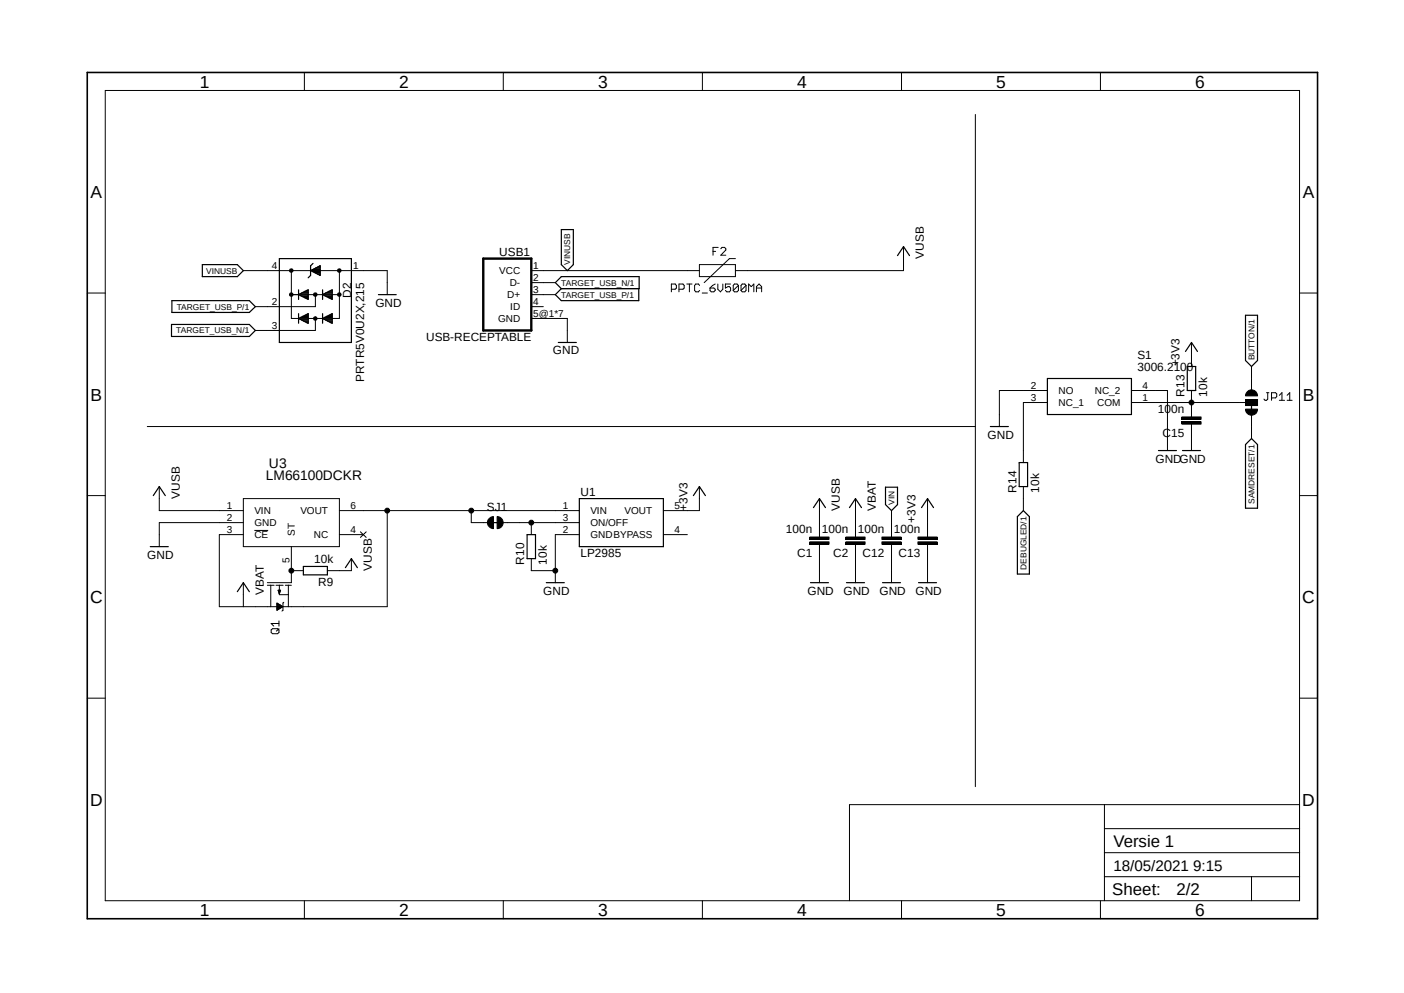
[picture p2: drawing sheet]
<svg xmlns="http://www.w3.org/2000/svg" width="297mm" height="210mm" viewBox="0 0 297 210" stroke-linecap="round" stroke-linejoin="round" font-family="sans-serif">
<path d="M17.9 15l261.2 179.9M279.1 15l-261.2 179.9" fill="none" stroke="#fff" stroke-width=".21"/>
<g fill="none" stroke="#000" stroke-width=".21">
<path d="M22.3 19.1h252.6v171.4h-252.6zM64.4 15.3v3.8M106.5 15.3v3.8M148.6 15.3v3.8M190.7 15.3v3.8M232.8 15.3v3.8M206.3 24.2v142.2M51.5 57.2h14.2M61.3 56.9h.6l.1 .3-.1 .3-.3 .1-.3-.1v-.3l.3-.1 .2 .1-.2 .2-.3-.2zM61.6 57.2v10.2h1.6M67.7 57.2h14.2v5.1M71.5 56.9h.6l.1 .3-.1 .3-.3 .1-.3-.1-.1-.3h.3v-.1l.2 .1-.1 .2-.4-.2z"/>
<path d="M71.8 57.2v10.2h-1.5M112.4 57.2h35.6M112.4 59.8h5.1M148 56h7.6v2.5h-7.6zM150.8 53.2h.6M151.9 52.3h-1.1v1.7M152.5 52.6l.2-.3h.6l.2 .3v.3l-1 1.1h1M155.6 54.7h-1.3l-5.3 5.1M191.1 52.2v5h-35.5M18.5 62h3.8M61.3 62h.6l.1 .3-.1 .3-.3 .1-.3-.1v-.3l.3-.1 .2 .1-.2 .1-.3-.1zM65.2 62.3h3"/>
<path d="M65.2 67.4h3M66.4 62h.6l.1 .3-.1 .3-.3 .1-.3-.1-.1-.3h.3v-.1l.2 .1-.1 .1-.4-.1zM66.4 67.1l.3-.1 .3 .1 .1 .3-.1 .2h-.6l-.1-.2 .4-.2 .1 .2v.1l-.5-.1zM66.7 62.3v2.6h-12.7M66.7 67.4v2.5h-12.7M70.3 62.3h1.5M71.5 62h.6l.1 .3-.1 .3-.3 .1-.3-.1-.1-.3h.3v-.1l.2 .1-.1 .1-.4-.1zM112.4 62.3h5.1M112.4 67.4h7.6v5M112.4 64.9h2.5M142 61.2h.8l.3-.3v-.5l-.3-.3h-.8v1.6M143.6 61.2h.9l.2-.3v-.5l-.2-.3h-.9v1.6"/>
<path d="M145.3 60.1h1.1M145.8 60.1v1.6M148 60.4l-.3-.3h-.5l-.3 .3v1l.3 .3h.5l.3-.3M148.5 62h1.1M150.2 60.9h.8l.3 .3v.2l-.3 .3h-.5l-.3-.3zM151.3 60.1l-1.1 .8M151.8 60.1v1.1l.6 .5 .5-.5v-1.1M154.6 60.1h-1.1v.8l.5-.3h.3l.3 .3v.5l-.3 .3h-.5l-.3-.3M156.2 60.4l-.3-.3h-.5l-.3 .3v1M156.2 60.4v1l-.3 .3h-.5l-.3-.3M156.2 60.4l-1.1 1M157.8 60.4l-.2-.3h-.6l-.2 .3v1"/>
<path d="M157.8 60.4v1l-.2 .3h-.6l-.2-.3M157.8 60.4l-1 1M158.4 61.7v-1.6l.5 .5 .6-.5v1.6M160 60.9h1.1M160 61.7v-1.1l.6-.5 .5 .5v1.1M252.1 72.4v5.1M264.8 77.5v5.1M274.9 62h3.8M31.2 90.2h175.1M221.6 85.1h-5.1v12.7M221.6 82.6h-10.2v7.6M239.4 85.1h24.1"/>
<path d="M239.4 82.6h7.6v12.7M250 88.2h4.1v.5h-4.1zM250 89.2h4.1v.5h-4.1zM252.1 82.6v5.6M252.1 89.7v5.6M263.5 86.5h2.5a1.27 1.27 0 0 1-1.2 1.3 1.27 1.27 0 0 1-1.3-1.3zM263.5 84.5h2.5v1.3h-2.5zM263.9 82.8a1.25 1.25 0 0 1 1.3-.3 1.25 1.25 0 0 1 .8 1.2h-2.5zM264.8 87.7v5.1M267.9 83.1h.5M268.2 83.1v1.3l-.3 .3h-.3l-.2-.3M269 84.2h.8l.3-.3v-.6l-.3-.2h-.8v1.6"/>
<path d="M270.6 84.7h1.1M270.6 83.6l.6-.5v1.6M272.3 84.7h1M272.3 83.6l.5-.5v1.6M18.5 104.8h3.8M33.7 102.9v5.1h17.8M51.5 105.5h20.3v10.1h-20.3zM51.5 113.1h-5.1v15.2h12.1M51.5 110.5h-17.8v5.1M53.8 112.2h2.9M61.6 115.6v7.6h-5M71.8 108h50.8"/>
<path d="M71.8 113.1h5.1M74.3 118.2v2.5h-5M76.2 112.5l1.3 1.2M77.5 112.5l-1.3 1.2M81.9 108v20.3h-23.3M99.7 108v2.5h3.4M103.1 110.5h1.3v1.3a1.3 1.3 0 0 1-1.3-1.3zM103.5 109.6l.9-.3v1.2h-1.3l.2-.6zM105.2 109.3a1.27 1.27 0 0 1 1.2 1.2 1.27 1.27 0 0 1-1.2 1.3zM106.4 110.5h16.2M112.4 110.5v2.6M112.4 118.2v2.5h5.1"/>
<path d="M122.6 113.1h-5.1v10.1M140.3 113.1h5.1M148 102.9v5.1h-7.7M171.3 113.6h4.1v.5h-4.1zM171.3 114.6h4.1v.5h-4.1zM173.4 105.5v8.1M173.4 115.1v8.1M178.9 113.6h4.1v.5h-4.1zM178.9 114.6h4.1v.5h-4.1zM181 105.5v8.1M181 115.1v8.1M186.6 113.6h4v.5h-4z"/>
<path d="M186.6 114.6h4v.5h-4zM188.6 108v5.6M188.6 115.1v8.1M194.2 113.6h4v.5h-4zM194.2 114.6h4v.5h-4zM196.2 105.5v8.1M196.2 115.1v8.1M216.5 102.9v5.1M274.9 104.8h3.8M51.5 123.2v5.1M56.6 123.8h1.4M57.3 123.8v4.5"/>
<path d="M57.4 133.2l.3-.2h1l.3 .2v.6l-.3 .2h-1l-.3-.2zM58.4 123.8h1.5M58.6 127.6l1.3 .7-1.3 .8zM58.6 129h.1M58.6 128.9h.2M58.6 128.8h.4M58.6 128.7h.5M58.6 128.7h.7M58.6 128.6h.8M58.6 128.5h1M58.6 128.4h1.1M58.6 128.2h1.1"/>
<path d="M58.6 128.1h1M58.6 128h.8M58.6 127.9h.7M58.6 127.8h.5M58.6 127.8h.4M58.6 127.7h.2M58.6 127.6h.1M58.8 124.8h.6l-.3 .8zM58.8 124.9h.5M58.9 125h.4M58.9 125.1h.3M59 125.3h.2"/>
<path d="M59 125.2h.2M59 131.3v1.1M59 133l-.5 .5M59 131.9h-1.6l.5 .5M59 125.4h.1M59.1 125.6h.1M59.1 125.5h.1M59.1 123.8v2h1.9M60 127.4l-.1 .2v1.5l-.3 .1M60.4 123.8h1.2M61 123.8v4.5M61.6 120.7h2.6"/>
<path d="M18.5 147.7h3.8M274.9 147.7h3.8M233.6 170.2v20.3M233.6 175.3h41.3M274.9 170.2h-95.2v20.3M64.4 190.5v3.8M106.5 190.5v3.8M148.6 190.5v3.8M190.7 190.5v3.8M232.8 190.5v3.8M233.6 185.4h41.3M233.6 180.3h41.3"/>
<path d="M264.8 185.4v5.1"/>
<circle cx="252" cy="85.1" r=".51"/>
<circle cx="81.9" cy="108" r=".51"/>
<circle cx="99.7" cy="108" r=".51"/>
<circle cx="112.4" cy="110.5" r=".51"/>
<circle cx="61.6" cy="120.7" r=".51"/>
<circle cx="117.5" cy="120.7" r=".51"/>
</g>
<g fill="none" stroke="#000" stroke-width=".25">
<path d="M42.8 56h7.4l1.3 1.2-1.3 1.3h-7.4zM59.1 54.7h15.2v17.7h-15.2zM65.7 57.2l2-1v2.1zM65.7 57.2h2M66 57h1.7M66.1 57.4h1.6M66.2 55.7l-.5 .5v2.1l-.5 .5M66.4 56.9h1.3M66.5 57.6h1.2M66.8 56.6h.9M66.8 57.8h.9M67.2 56.5h.5"/>
<path d="M67.2 58h.5M67.6 56.3h.1M67.6 58.2h.1M118.7 58.5h16.5v2.5h-16.5l-1.2-1.2zM118.7 48.6h2.6v7.4l-1.3 1.2-1.3-1.2zM189.9 54.1l1.2-1.9 1.3 1.9M36.3 68.6h16.4l1.3 1.3-1.3 1.3h-16.4zM36.4 63.6h16.3l1.3 1.3-1.3 1.2h-16.3zM61.6 62.3h1.6M63.2 61.3v2M63.2 66.3v2.1M63.2 62.3l2-1v2z"/>
<path d="M63.2 67.4l2-1.1v2.1zM63.2 67.3h2M63.3 62.4h1.9M63.4 62.2h1.8M63.4 67.5h1.8M63.6 67.1h1.6M63.7 62.6h1.5M63.8 62h1.4M63.8 67.7h1.4M64 66.9h1.2M64.1 62.7h1.1M64.1 61.8h1.1"/>
<path d="M64.2 67.9h1M64.4 66.8h.8M64.4 62.9h.8M64.5 61.6h.7M64.6 68.1h.6M64.8 66.5h.4M64.8 63.1h.4M64.9 61.4h.3M64.9 68.3h.3M65.2 66.4h.1M68.2 61.3v2M68.2 66.3v2.1"/>
<path d="M68.2 62.3l2.1-1v2zM68.2 67.4l2.1-1.1v2.1zM68.3 67.3h2M68.4 62.4h1.9M68.5 62.2h1.8M68.5 67.5h1.8M68.7 67.1h1.6M68.7 62.6h1.6M68.8 62h1.5M68.9 67.7h1.4M69.1 66.9h1.2M69.1 62.7h1.2"/>
<path d="M69.2 61.8h1.1M69.3 67.9h1M69.5 66.8h.8M69.5 62.9h.8M69.6 61.6h.7M69.6 68.1h.7M69.8 66.5h.5M69.9 63.1h.4M70 61.4h.3M70 68.3h.3M70.2 66.4h.1M80.1 62.3h3.7"/>
<path d="M118.1 72.4h3.8M118.7 61l-1.2 1.3 1.2 1.3h16.4v-2.6M250.8 74.3l1.3-1.9 1.2 1.9M251.2 77.5h1.7v5.1h-1.7zM263.5 66.7h2.5v9.5l-1.2 1.3-1.3-1.3zM209.5 90.2h3.8M215.6 97.8h1.8v5.1h-1.8zM221.6 80.1h17.8v7.6h-17.8zM245.1 95.3h3.8M250.1 95.3h3.9M264.8 92.8l1.2 1.2v13.5h-2.5v-13.5zM264.8 85.1v2.6"/>
<path d="M31.8 115.6h3.8M32.4 104.8l1.3-1.9 1.3 1.9M64.2 119.8h5.1v1.8h-5.1zM103.8 110.5h1.7M111.5 113.1h1.8v5.1h-1.8zM122.6 105.5h17.7v10.1h-17.7zM146.7 104.8l1.3-1.9 1.2 1.9M172.1 107.4l1.3-1.9 1.2 1.9M179.7 107.4l1.3-1.9 1.2 1.9M187.3 103h2.6v3.7l-1.3 1.3-1.3-1.3zM194.9 107.4l1.3-1.9 1.3 1.9M216.5 108l1.3 1.3v12.1h-2.6v-12.1z"/>
<path d="M50.2 125.1l1.3-1.9 1.2 1.9M73.1 120.1l1.2-1.9 1.3 1.9M115.6 123.2h3.8M171.4 123.2h3.9M179.1 123.2h3.8M186.7 123.2h3.8M194.3 123.2h3.8"/>
</g>
<path d="M18.5 15.3h260.2v179h-260.2z" fill="none" stroke="#000" stroke-width=".34"/>
<g fill="#000">
<path d="M61.3 56.9h.6l.1 .3-.1 .3-.3 .1-.3-.1v-.3l.3-.1 .2 .1-.2 .2-.3-.2z" fill-rule="evenodd"/>
<path d="M71.5 56.9h.6l.1 .3-.1 .3-.3 .1-.3-.1-.1-.3h.3v-.1l.2 .1-.1 .2-.4-.2z" fill-rule="evenodd"/>
<path d="M61.3 62h.6l.1 .3-.1 .3-.3 .1-.3-.1v-.3l.3-.1 .2 .1-.2 .1-.3-.1z" fill-rule="evenodd"/>
<path d="M66.4 62h.6l.1 .3-.1 .3-.3 .1-.3-.1-.1-.3h.3v-.1l.2 .1-.1 .1-.4-.1z" fill-rule="evenodd"/>
<path d="M66.4 67.1l.3-.1 .3 .1 .1 .3-.1 .2h-.6l-.1-.2 .4-.2 .1 .2v.1l-.5-.1z" fill-rule="evenodd"/>
<path d="M71.5 62h.6l.1 .3-.1 .3-.3 .1-.3-.1-.1-.3h.3v-.1l.2 .1-.1 .1-.4-.1z" fill-rule="evenodd"/>
<path d="M250 88.2h4.1v.5h-4.1z" fill-rule="evenodd"/>
<path d="M250 89.2h4.1v.5h-4.1z" fill-rule="evenodd"/>
<path d="M263.5 84.5h2.5v1.3h-2.5z" fill-rule="evenodd"/>
<path d="M263.5 86.5h2.5a1.27 1.27 0 0 1-1.2 1.3 1.27 1.27 0 0 1-1.3-1.3z" fill-rule="evenodd"/>
<path d="M263.9 82.8a1.25 1.25 0 0 1 1.3-.3 1.25 1.25 0 0 1 .8 1.2h-2.5z" fill-rule="evenodd"/>
<path d="M103.5 109.6l.9-.3v1.2h-1.3l.2-.6z" fill-rule="evenodd"/>
<path d="M103.1 110.5h1.3v1.3a1.3 1.3 0 0 1-1.3-1.3z" fill-rule="evenodd"/>
<path d="M105.2 109.3a1.27 1.27 0 0 1 1.2 1.2 1.27 1.27 0 0 1-1.2 1.3z" fill-rule="evenodd"/>
<path d="M171.3 113.6h4.1v.5h-4.1z" fill-rule="evenodd"/>
<path d="M171.3 114.6h4.1v.5h-4.1z" fill-rule="evenodd"/>
<path d="M178.9 113.6h4.1v.5h-4.1z" fill-rule="evenodd"/>
<path d="M178.9 114.6h4.1v.5h-4.1z" fill-rule="evenodd"/>
<path d="M186.6 113.6h4v.5h-4z" fill-rule="evenodd"/>
<path d="M186.6 114.6h4v.5h-4z" fill-rule="evenodd"/>
<path d="M194.2 113.6h4v.5h-4z" fill-rule="evenodd"/>
<path d="M194.2 114.6h4v.5h-4z" fill-rule="evenodd"/>
<circle cx="252" cy="85.1" r=".51"/>
<circle cx="81.9" cy="108" r=".51"/>
<circle cx="99.7" cy="108" r=".51"/>
<circle cx="112.4" cy="110.5" r=".51"/>
<circle cx="61.6" cy="120.7" r=".51"/>
<circle cx="117.5" cy="120.7" r=".51"/>
</g>
<path d="M102.2 54.7h10.2v15.2h-10.2z" fill="none" stroke="#000" stroke-width=".51"/>
<g font-size="3.7">
<text x="42.3" y="18.5">1</text>
<text x="84.4" y="18.5">2</text>
<text x="126.5" y="18.5">3</text>
<text x="168.6" y="18.5">4</text>
<text x="210.7" y="18.5">5</text>
<text x="252.9" y="18.5">6</text>
<text x="19.1" y="41.9">A</text>
<text x="275.6" y="41.9">A</text>
<text x="19.1" y="84.7">B</text>
<text x="275.6" y="84.7">B</text>
<text x="19" y="127.5">C</text>
<text x="275.5" y="127.5">C</text>
<text x="19" y="170.4">D</text>
<text x="275.5" y="170.4">D</text>
<text x="42.3" y="193.7">1</text>
<text x="84.4" y="193.7">2</text>
<text x="126.5" y="193.7">3</text>
<text x="168.6" y="193.7">4</text>
<text x="210.7" y="193.7">5</text>
<text x="252.9" y="193.7">6</text>
</g>
<g font-size="3.6">
<text x="235.5" y="179.1">Versie 1</text>
<text x="235.3" y="189.4">Sheet:</text>
<text x="248.9" y="189.2">2/2</text>
</g>
<text font-size="3.2" x="235.5" y="184.1">18/05/2021 9:15</text>
<g font-size="2.9">
<text x="56.3" y="101.4">LM66100DCKR</text>
<text x="56.9" y="98.9">U3</text>
</g>
<g font-size="2.5">
<text x="105.6" y="54.2">USB1</text>
<text x="195.5" y="54.7" transform="rotate(-90 195.5 54.7)">VUSB</text>
<text x="74.3" y="63" transform="rotate(-90 74.3 63)">D2</text>
<text x="79.4" y="64.9">GND</text>
<text x="90.1" y="72.2">USB-RECEPTABLE</text>
<text x="117" y="75">GND</text>
<text x="240.6" y="75.9">S1</text>
<text x="249.5" y="77.5" transform="rotate(-90 249.5 77.5)">+3V3</text>
<text x="77" y="80.7" transform="rotate(-90 77 80.7)">PRTR5V0U2X,215</text>
<text x="240.6" y="78.4">3006.2100</text>
<text x="250.6" y="83.9" transform="rotate(-90 250.6 83.9)">R13</text>
<text x="255.4" y="83.9" transform="rotate(-90 255.4 83.9)">10k</text>
<text x="244.9" y="87.3">100n</text>
<text x="208.9" y="92.8">GND</text>
<text x="245.9" y="92.4">C15</text>
<text x="244.4" y="97.8">GNDGND</text>
<text x="38" y="105.5" transform="rotate(-90 38 105.5)">VUSB</text>
<text x="103" y="108">SJ1</text>
<text x="122.8" y="104.9">U1</text>
<text x="145.4" y="108" transform="rotate(-90 145.4 108)">+3V3</text>
<text x="177.7" y="108" transform="rotate(-90 177.7 108)">VUSB</text>
<text x="185.3" y="108" transform="rotate(-90 185.3 108)">VBAT</text>
<text x="215" y="104.2" transform="rotate(-90 215 104.2)">R14</text>
<text x="219.8" y="104.2" transform="rotate(-90 219.8 104.2)">10k</text>
<text x="166.2" y="112.7">100n</text>
<text x="173.9" y="112.7">100n</text>
<text x="181.5" y="112.7">100n</text>
<text x="189.1" y="112.7">100n</text>
<text x="193.7" y="110.5" transform="rotate(-90 193.7 110.5)">+3V3</text>
<text x="31.2" y="118.2">GND</text>
<text x="66.5" y="119.2">10k</text>
<text x="110.9" y="119.4" transform="rotate(-90 110.9 119.4)">R10</text>
<text x="115.7" y="119.4" transform="rotate(-90 115.7 119.4)">10k</text>
<text x="122.8" y="117.9">LP2985</text>
<text x="168.6" y="117.8">C1</text>
<text x="176.2" y="117.8">C2</text>
<text x="182.5" y="117.8">C12</text>
<text x="190.1" y="117.8">C13</text>
<text x="55.8" y="125.8" transform="rotate(-90 55.8 125.8)">VBAT</text>
<text x="67.3" y="124">R9</text>
<text x="78.7" y="120.7" transform="rotate(-90 78.7 120.7)">VUSB</text>
<text x="114.9" y="125.8">GND</text>
<text x="170.8" y="125.8">GND</text>
<text x="178.4" y="125.8">GND</text>
<text x="186.1" y="125.8">GND</text>
<text x="193.7" y="125.8">GND</text>
</g>
<g font-size="2.1">
<text x="57.5" y="56.9">4</text>
<text x="74.7" y="56.9">1</text>
<text x="105.6" y="58">VCC</text>
<text x="112.8" y="56.9">1</text>
<text x="112.8" y="59.4">2</text>
<text x="57.5" y="64.5">2</text>
<text x="107.3" y="63.1">D+</text>
<text x="107.8" y="60.5">D-</text>
<text x="107.9" y="65.6">ID</text>
<text x="112.8" y="61.9">3</text>
<text x="112.8" y="64.5">4</text>
<text x="57.5" y="69.6">3</text>
<text x="105.4" y="68.1">GND</text>
<text x="112.8" y="67">5@1*7</text>
<text x="218.1" y="82.3">2</text>
<text x="223.9" y="83.4">NO</text>
<text x="231.6" y="83.4">NC_2</text>
<text x="241.7" y="82.3">4</text>
<text x="218.1" y="84.8">3</text>
<text x="223.9" y="85.9">NC_1</text>
<text x="232.1" y="85.9">COM</text>
<text x="241.7" y="84.8">1</text>
<text x="48" y="107.7">1</text>
<text x="74.1" y="107.7">6</text>
<text x="119" y="107.7">1</text>
<text x="142.7" y="107.7">5</text>
<text x="48" y="110.2">2</text>
<text x="48" y="112.7">3</text>
<text x="53.8" y="108.8">VIN</text>
<text x="53.8" y="111.3">GND</text>
<text x="53.8" y="113.8">CE</text>
<text x="62.4" y="113.3" transform="rotate(-90 62.4 113.3)">ST</text>
<text x="63.5" y="108.8">VOUT</text>
<text x="66.4" y="113.8">NC</text>
<text x="74.1" y="112.7">4</text>
<text x="119" y="112.7">2</text>
<text x="119" y="110.2">3</text>
<text x="124.9" y="108.8">VIN</text>
<text x="124.9" y="113.8">GNDBYPASS</text>
<text x="124.9" y="111.3">ON/OFF</text>
<text x="132.1" y="108.8">VOUT</text>
<text x="142.7" y="112.7">4</text>
<text x="61.3" y="119.1" transform="rotate(-90 61.3 119.1)">5</text>
</g>
<g font-size="1.8">
<text x="43.6" y="57.9">VINUSB</text>
<text x="120.7" y="56" transform="rotate(-90 120.7 56)">VINUSB</text>
<text x="37.4" y="65.5">TARGET_USB_P/1</text>
<text x="118.7" y="62.9">TARGET_USB_P/1</text>
<text x="118.7" y="60.4">TARGET_USB_N/1</text>
<text x="37.3" y="70.5">TARGET_USB_N/1</text>
<text x="265.4" y="76.2" transform="rotate(-90 265.4 76.2)">BUTTON/1</text>
<text x="189.2" y="106.7" transform="rotate(-90 189.2 106.7)">VIN</text>
<text x="265.4" y="106.6" transform="rotate(-90 265.4 106.6)">SAMDRESET/1</text>
<text x="217.1" y="120.5" transform="rotate(-90 217.1 120.5)">DEBUGLED/1</text>
</g>
</svg>
